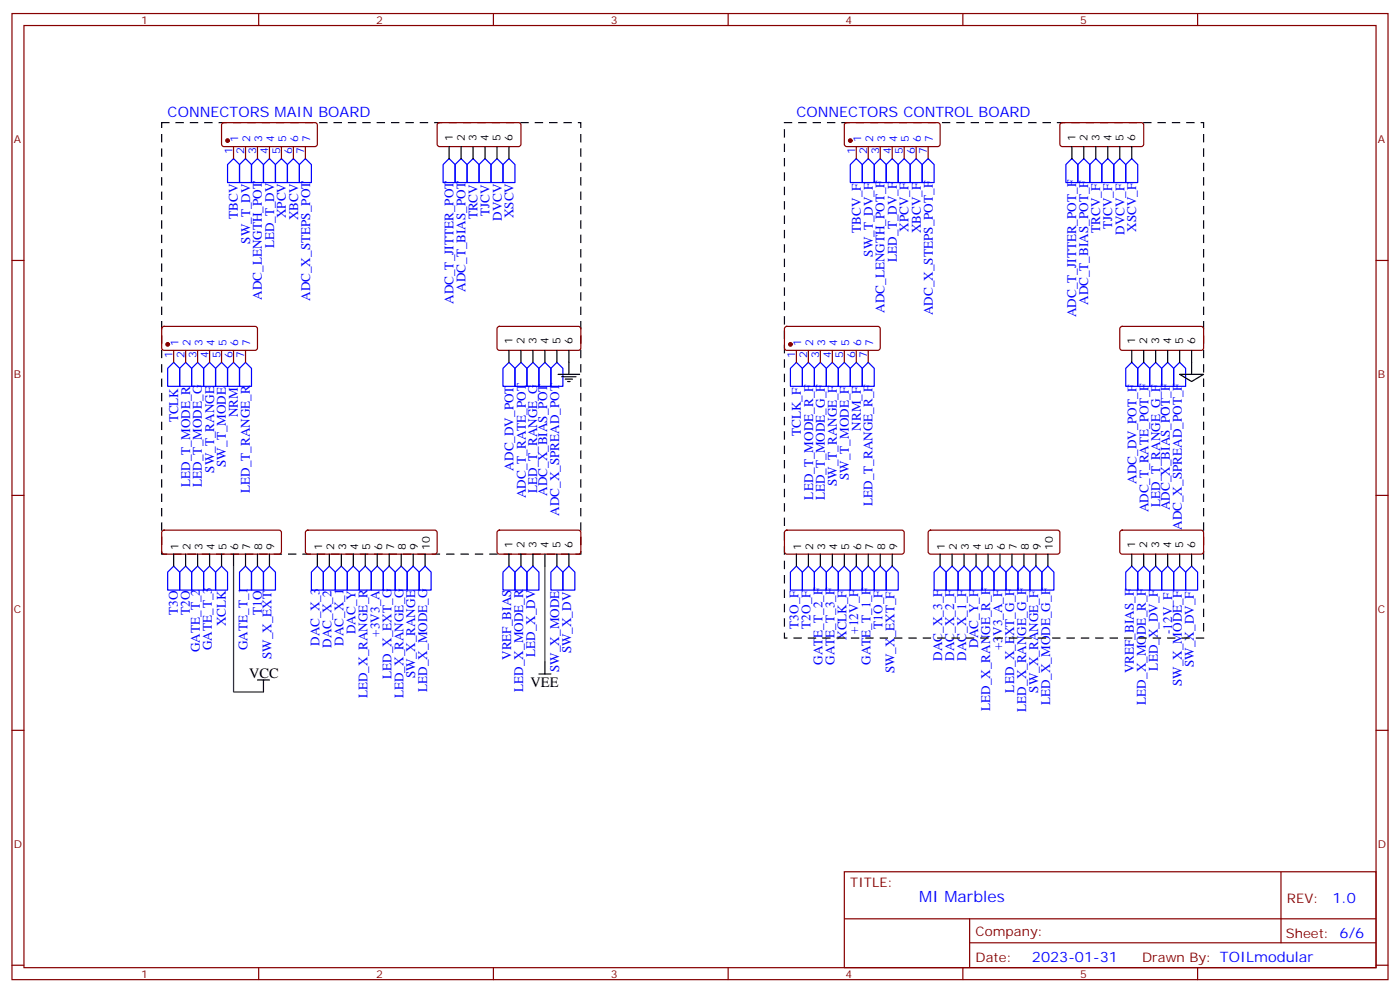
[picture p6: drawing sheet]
<svg xmlns="http://www.w3.org/2000/svg" width="412mm" height="292mm" viewBox="0 0 412 292" stroke-linecap="round" stroke-linejoin="round" font-family="sans-serif">
<g fill="none" stroke="#870000" stroke-width=".35">
<path d="M3.5 4h405.4v284.3h-405.4zM7.1 7.5h398.2v277.3h-398.2zM76.2 4v3.5M145.3 4v3.5M214.5 4v3.5M283.6 4v3.5M352.8 4v3.5M65.5 36.3l.5-.2h27.1l.4 .7v5.6l-.2 .5-.5 .2h-26.8l-.5-.2-.2-.5v-5.6zM129 36.3l.5-.2h23.5l.5 .7-.1 5.9-.6 .4h-23.6l-.4-.7v-5.6zM248.9 36.3l.5-.2h27.1l.4 .7v5.6l-.2 .5-.5 .2h-26.8l-.5-.2-.2-.5v-5.6zM312.4 36.3l.5-.2h23.6l.4 .7-.1 5.9-.6 .4h-23.6l-.4-.7v-5.6zM68.8 43.1v3.6"/>
<path d="M72.3 43.1v3.6M75.8 43.1v3.6M79.4 43.1v3.6M82.9 43.1v3.6M86.4 43.1v3.6M90 43.1v3.6M252.2 43.1v3.6M255.8 43.1v3.6M259.3 43.1v3.6M262.8 43.1v3.6M266.3 43.1v3.6M269.9 43.1v3.6"/>
<path d="M273.4 43.1v3.6M3.5 76.7h3.6M405.3 76.7h3.6M47.9 96.3l.4-.2h27.1l.4 .7v5.6l-.2 .5-.5 .2h-26.8l-.5-.2-.2-.5v-5.6zM146.6 96.3l.5-.2h23.6l.4 .7-.1 5.9-.6 .4h-23.6l-.4-.7v-5.6zM231.3 96.3l.5-.2h27.1l.4 .7v5.6l-.2 .5-.5 .2h-26.8l-.5-.2-.2-.5v-5.6zM330.1 96.3l.5-.2h23.5l.4 .7v5.9l-.7 .4h-23.5l-.5-.7v-5.6zM51.2 103.1v3.5M54.7 103.1v3.5M58.2 103.1v3.5M61.7 103.1v3.5M65.3 103.1v3.5"/>
<path d="M68.8 103.1v3.5M72.3 103.1v3.5M234.6 103.1v3.5M238.1 103.1v3.5M241.7 103.1v3.5M245.2 103.1v3.5M248.7 103.1v3.5M252.2 103.1v3.5M255.8 103.1v3.5M3.5 145.8h3.6M47.9 156.2l.4-.2h33.9l.5 .2 .2 .5v5.7l-.2 .5-.5 .2h-33.9l-.5-.2-.2-.5v-5.7zM90.2 156.2l.5-.2h37.4l.5 .2 .2 .5v5.7l-.3 .5-.4 .2h-37.4l-.5-.2-.2-.5v-5.7z"/>
<path d="M146.6 156.2l.5-.2 23.6 .1 .4 .6-.1 6-.6 .4-23.6-.1-.4-.6v-5.7zM231.3 156.2l.5-.2h33.8l.5 .2 .2 .5v5.7l-.2 .5-.5 .2h-33.8l-.5-.2-.2-.5v-5.7zM273.6 156.2l.5-.2h37.4l.5 .2 .2 .5v5.7l-.2 .5-.5 .2h-37.4l-.5-.2-.2-.5v-5.7zM330.1 156.2l.5-.2 23.5 .1 .4 .6v6l-.7 .4-23.5-.1-.5-.6v-5.7zM405.3 145.8h3.6M3.5 214.9h3.6M405.3 214.9h3.6M248.7 256.6h156.6v28.2h-156.6zM377.3 256.6v20.9M248.7 270.4h156.5M285.6 277.5h119.6M285.6 270.4v14.1"/>
<path d="M3.5 284.1h3.6M76.2 284.8v3.5M145.3 284.8v3.5M214.5 284.8v3.5M283.6 284.8v3.5M352.8 284.8v3.5M405.3 284.1h3.6"/>
</g>
<g fill="none" stroke="#00f" stroke-width=".35">
<path d="M68.8 46.7l1.8 1.7v5.3h-3.6v-5.3zM70.6 48.4l1.7-1.7 1.8 1.7v5.3h-3.5zM75.8 46.7l1.8 1.7v5.3h-3.5v-5.3zM79.4 46.7l1.7 1.7v5.3h-3.5v-5.3zM82.9 46.7l1.8 1.7v5.3h-3.6v-5.3zM86.4 46.7l1.8 1.7v5.3h-3.5v-5.3zM90 46.7l1.7 1.7v5.3h-3.5v-5.3zM132.3 46.7l1.8 1.7v5.3h-3.6v-5.3zM135.8 46.7l1.8 1.7v5.3h-3.5v-5.3zM139.3 46.7l1.8 1.7v5.3h-3.5v-5.3zM141.1 48.4l1.8-1.7 1.7 1.7v5.3h-3.5zM146.4 46.7l1.8 1.7v5.3h-3.6v-5.3z"/>
<path d="M149.9 46.7l1.8 1.7v5.3h-3.5v-5.3zM252.2 46.7l1.8 1.7v5.3h-3.5v-5.3zM255.8 46.7l1.7 1.7v5.3h-3.5v-5.3zM259.3 46.7l1.8 1.7v5.3h-3.6v-5.3zM262.8 46.7l1.8 1.7v5.3h-3.5v-5.3zM266.3 46.7l1.8 1.7v5.3h-3.5v-5.3zM269.9 46.7l1.7 1.7v5.3h-3.5v-5.3zM271.6 48.4l1.8-1.7 1.8 1.7v5.3h-3.6zM315.7 46.7l1.8 1.7v5.3h-3.5v-5.3zM317.5 48.4l1.8-1.7 1.7 1.7v5.3h-3.5zM322.8 46.7l1.8 1.7v5.3h-3.6v-5.3zM326.3 46.7l1.8 1.7v5.3h-3.5v-5.3z"/>
<path d="M329.8 46.7l1.8 1.7v5.3h-3.5v-5.3zM333.4 46.7l1.7 1.7v5.3h-3.5v-5.3zM51.2 106.6l1.7 1.8v5.3h-3.5v-5.3zM54.7 106.6l1.7 1.8v5.3h-3.5v-5.3zM58.2 106.6l1.8 1.8v5.3h-3.6v-5.3zM60 108.4l1.7-1.8 1.8 1.8v5.3h-3.5zM65.3 106.6l1.7 1.8v5.3h-3.5v-5.3zM68.8 106.6l1.8 1.8v5.3h-3.6v-5.3zM70.6 108.4l1.7-1.8 1.8 1.8v5.3h-3.5zM149.9 106.6l1.8 1.8v5.3h-3.5v-5.3zM153.5 106.6l1.7 1.8v5.3h-3.5v-5.3zM157 106.6l1.7 1.8v5.3h-3.5v-5.3z"/>
<path d="M160.5 106.6l1.8 1.8v5.3h-3.6v-5.3zM164 106.6l1.8 1.8v5.3h-3.5v-5.3zM234.6 106.6l1.8 1.8v5.3h-3.6v-5.3zM238.1 106.6l1.8 1.8v5.3h-3.5v-5.3zM241.7 106.6l1.7 1.8v5.3h-3.5v-5.3zM245.2 106.6l1.7 1.8v5.3h-3.5v-5.3zM248.7 106.6l1.8 1.8v5.3h-3.6v-5.3zM252.2 106.6l1.8 1.8v5.3h-3.5v-5.3zM255.8 106.6l1.7 1.8v5.3h-3.5v-5.3zM333.4 106.6l1.7 1.8v5.3h-3.5v-5.3zM336.9 106.6l1.8 1.8v5.3h-3.6v-5.3zM338.7 108.4l1.7-1.8 1.8 1.8v5.3h-3.5z"/>
<path d="M344 106.6l1.7 1.8v5.3h-3.5v-5.3zM345.7 108.4l1.8-1.8 1.7 1.8v5.3h-3.5zM51.2 166.6l1.7 1.8v5.3h-3.5v-5.3zM54.7 166.6l1.7 1.8v5.3h-3.5v-5.3zM58.2 166.6l1.8 1.8v5.3h-3.6v-5.3zM60 168.4l1.7-1.8 1.8 1.8v5.3h-3.5zM65.3 166.6l1.7 1.8v5.3h-3.5v-5.3zM70.6 168.4l1.7-1.8 1.8 1.8v5.3h-3.5zM75.8 166.6l1.8 1.8v5.3h-3.5v-5.3zM79.4 166.6l1.7 1.8v5.3h-3.5v-5.3zM93.5 166.6l1.7 1.8v5.3h-3.5v-5.3zM95.2 168.4l1.8-1.8 1.8 1.8v5.3h-3.6z"/>
<path d="M100.5 166.6l1.8 1.8v5.3h-3.5v-5.3zM104.1 166.6l1.7 1.8v5.3h-3.5v-5.3zM107.6 166.6l1.8 1.8v5.3h-3.6v-5.3zM111.1 166.6l1.8 1.8v5.3h-3.5v-5.3zM114.7 166.6l1.7 1.8v5.3h-3.5v-5.3zM118.2 166.6l1.7 1.8v5.3h-3.5v-5.3zM121.7 166.6l1.8 1.8v5.3h-3.6v-5.3zM125.2 166.6l1.8 1.8v5.3h-3.5v-5.3zM149.9 166.6l1.8 1.8v5.3h-3.5v-5.3zM153.5 166.6l1.7 1.8v5.3h-3.5v-5.3zM157 166.6l1.7 1.8v5.3h-3.5v-5.3zM164 166.6l1.8 1.8v5.3h-3.5v-5.3z"/>
<path d="M167.6 166.6l1.7 1.8v5.3h-3.5v-5.3zM234.6 166.6l1.8 1.8v5.3h-3.6v-5.3zM238.1 166.6l1.8 1.8v5.3h-3.5v-5.3zM241.7 166.6l1.7 1.8v5.3h-3.5v-5.3zM245.2 166.6l1.7 1.8v5.3h-3.5v-5.3zM248.7 166.6l1.8 1.8v5.3h-3.6v-5.3zM252.2 166.6l1.8 1.8v5.3h-3.5v-5.3zM255.8 166.6l1.7 1.8v5.3h-3.5v-5.3zM259.3 166.6l1.8 1.8v5.3h-3.6v-5.3zM262.8 166.6l1.8 1.8v5.3h-3.5v-5.3zM276.9 166.6l1.8 1.8v5.3h-3.5v-5.3zM278.7 168.4l1.8-1.8 1.7 1.8v5.3h-3.5z"/>
<path d="M284 166.6l1.8 1.8v5.3h-3.6v-5.3zM287.5 166.6l1.8 1.8v5.3h-3.5v-5.3zM291 166.6l1.8 1.8v5.3h-3.5v-5.3zM294.6 166.6l1.7 1.8v5.3h-3.5v-5.3zM298.1 166.6l1.8 1.8v5.3h-3.6v-5.3zM301.6 166.6l1.8 1.8v5.3h-3.5v-5.3zM303.4 168.4l1.8-1.8 1.7 1.8v5.3h-3.5zM308.7 166.6l1.7 1.8v5.3h-3.5v-5.3zM333.4 166.6l1.7 1.8v5.3h-3.5v-5.3zM335.1 168.4l1.8-1.8 1.8 1.8v5.3h-3.6zM340.4 166.6l1.8 1.8v5.3h-3.5v-5.3zM342.2 168.4l1.8-1.8 1.7 1.8v5.3h-3.5z"/>
<path d="M347.5 166.6l1.7 1.8v5.3h-3.5v-5.3zM349.2 168.4l1.8-1.8 1.8 1.8v5.3h-3.6z"/>
</g>
<path d="M47.6 36.1h123.5v127h-123.5zM231.1 36.1h123.4v151.7h-123.4z" fill="none" stroke="#000" stroke-width=".35" stroke-dasharray="2.1 2.1"/>
<g fill="#870000" stroke="#870000" stroke-width=".35">
<circle cx="67" cy="41.4" r=".53"/>
<circle cx="49.4" cy="101.4" r=".53"/>
<circle cx="250.5" cy="41.4" r=".53"/>
<circle cx="232.8" cy="101.4" r=".53"/>
</g>
<g fill="none" stroke="#000" stroke-width=".35">
<path d="M132.3 43.1v3.6M135.8 43.1v3.6M139.3 43.1v3.6M142.9 43.1v3.6M146.4 43.1v3.6M149.9 43.1v3.6M315.7 43.1v3.6M319.3 43.1v3.6M322.8 43.1v3.6M326.3 43.1v3.6M329.8 43.1v3.6M333.4 43.1v3.6"/>
<path d="M149.9 103.1v3.5M153.5 103.1v3.5M157 103.1v3.5M160.5 103.1v3.5M164 103.1v3.5M164.4 110.2h6.3M165.5 110.9h4.2M166.5 111.6h2.1M167.2 112.3h.7M167.6 103.1v7.1M333.4 103.1v3.5M336.9 103.1v3.5"/>
<path d="M340.4 103.1v3.5M344 103.1v3.5M347.5 110.2h7l-3.5 2.1zM347.5 103.1v3.5M351 103.1v7.1M51.2 163.1v3.5M54.7 163.1v3.5M58.2 163.1v3.5M61.7 163.1v3.5M65.3 163.1v3.5M68.8 163.1v3.5M72.3 163.1v3.5"/>
<path d="M75.8 163.1v3.5M79.4 163.1v3.5M93.5 163.1v3.5M97 163.1v3.5M100.5 163.1v3.5M104.1 163.1v3.5M107.6 163.1v3.5M111.1 163.1v3.5M114.7 163.1v3.5M118.2 163.1v3.5M121.7 163.1v3.5M125.2 163.1v3.5"/>
<path d="M149.9 163.1v3.5M153.5 163.1v3.5M157 163.1v3.5M160.5 163.1v3.5M164 163.1v3.5M167.6 163.1v3.5M234.6 163.1v3.5M238.1 163.1v3.5M241.7 163.1v3.5M245.2 163.1v3.5M248.7 163.1v3.5M252.2 163.1v3.5"/>
<path d="M255.8 163.1v3.5M259.3 163.1v3.5M262.8 163.1v3.5M276.9 163.1v3.5M280.5 163.1v3.5M284 163.1v3.5M287.5 163.1v3.5M291 163.1v3.5M294.6 163.1v3.5M298.1 163.1v3.5M301.6 163.1v3.5M305.2 163.1v3.5"/>
<path d="M308.7 163.1v3.5M333.4 163.1v3.5M336.9 163.1v3.5M340.4 163.1v3.5M344 163.1v3.5M347.5 163.1v3.5M351 163.1v3.5M158.7 198.4h3.6M160.5 194.8v3.6M75.8 200.1h3.6M77.6 200.1v3.6"/>
</g>
<path d="M68.8 166.6v37.1h8.8M160.5 166.6v28.2" fill="none" stroke="#008700" stroke-width=".35"/>
<text font-size="4.6" fill="#00f" x="270.8" y="265.6">MI Marbles</text>
<g font-size="4.2" fill="#00f">
<text x="49.4" y="34.3">CONNECTORS MAIN BOARD</text>
<text x="234.6" y="34.3">CONNECTORS CONTROL BOARD</text>
<text x="392.5" y="265.8">1.0</text>
<text x="304" y="283.2">2023-01-31</text>
</g>
<g font-size="4.2">
<text x="73.4" y="199.4">VCC</text>
<text x="156.3" y="202.2">VEE</text>
</g>
<g font-size="3.9" fill="#00f">
<text x="70.1" y="64.5" transform="rotate(-90 70.1 64.5)">TBCV</text>
<text x="84.2" y="64.3" transform="rotate(-90 84.2 64.3)">XPCV</text>
<text x="87.8" y="64.8" transform="rotate(-90 87.8 64.8)">XBCV</text>
<text x="140.6" y="64.6" transform="rotate(-90 140.6 64.6)">TRCV</text>
<text x="144.2" y="63.5" transform="rotate(-90 144.2 63.5)">TJCV</text>
<text x="147.8" y="65" transform="rotate(-90 147.8 65)">DVCV</text>
<text x="151.2" y="64.3" transform="rotate(-90 151.2 64.3)">XSCV</text>
<text x="73.7" y="71.7" transform="rotate(-90 73.7 71.7)">SW_T_DV</text>
<text x="253.5" y="68.4" transform="rotate(-90 253.5 68.4)">TBCV_F</text>
<text x="267.6" y="68.2" transform="rotate(-90 267.6 68.2)">XPCV_F</text>
<text x="271.2" y="68.7" transform="rotate(-90 271.2 68.7)">XBCV_F</text>
<text x="324.1" y="68.5" transform="rotate(-90 324.1 68.5)">TRCV_F</text>
<text x="327.6" y="67.5" transform="rotate(-90 327.6 67.5)">TJCV_F</text>
<text x="331.2" y="69.1" transform="rotate(-90 331.2 69.1)">DVCV_F</text>
<text x="334.7" y="68.2" transform="rotate(-90 334.7 68.2)">XSCV_F</text>
<text x="80.7" y="73.1" transform="rotate(-90 80.7 73.1)">LED_T_DV</text>
<text x="257.1" y="75.6" transform="rotate(-90 257.1 75.6)">SW_T_DV_F</text>
<text x="264.2" y="77" transform="rotate(-90 264.2 77)">LED_T_DV_F</text>
<text x="77.1" y="88.2" transform="rotate(-90 77.1 88.2)">ADC_LENGTH_POT</text>
<text x="91.4" y="88.6" transform="rotate(-90 91.4 88.6)">ADC_X_STEPS_POT</text>
<text x="133.6" y="89.5" transform="rotate(-90 133.6 89.5)">ADC_T_JITTER_POT</text>
<text x="137.1" y="85.9" transform="rotate(-90 137.1 85.9)">ADC_T_BIAS_POT</text>
<text x="320.6" y="89.8" transform="rotate(-90 320.6 89.8)">ADC_T_BIAS_POT_F</text>
<text x="260.6" y="92.1" transform="rotate(-90 260.6 92.1)">ADC_LENGTH_POT_F</text>
<text x="274.8" y="92.7" transform="rotate(-90 274.8 92.7)">ADC_X_STEPS_POT_F</text>
<text x="317" y="93.3" transform="rotate(-90 317 93.3)">ADC_T_JITTER_POT_F</text>
<text x="52.4" y="124.3" transform="rotate(-90 52.4 124.3)">TCLK</text>
<text x="70.1" y="122.8" transform="rotate(-90 70.1 122.8)">NRM</text>
<text x="235.9" y="128.3" transform="rotate(-90 235.9 128.3)">TCLK_F</text>
<text x="253.5" y="126.7" transform="rotate(-90 253.5 126.7)">NRM_F</text>
<text x="66.6" y="137.4" transform="rotate(-90 66.6 137.4)">SW_T_MODE</text>
<text x="56" y="143.3" transform="rotate(-90 56 143.3)">LED_T_MODE_R</text>
<text x="59.5" y="143.3" transform="rotate(-90 59.5 143.3)">LED_T_MODE_G</text>
<text x="63.1" y="139.1" transform="rotate(-90 63.1 139.1)">SW_T_RANGE</text>
<text x="151.3" y="138.5" transform="rotate(-90 151.3 138.5)">ADC_DV_POT</text>
<text x="246.5" y="143.1" transform="rotate(-90 246.5 143.1)">SW_T_RANGE_F</text>
<text x="250" y="141.3" transform="rotate(-90 250 141.3)">SW_T_MODE_F</text>
<text x="334.7" y="142.4" transform="rotate(-90 334.7 142.4)">ADC_DV_POT_F</text>
<text x="73.6" y="145.1" transform="rotate(-90 73.6 145.1)">LED_T_RANGE_R</text>
<text x="154.9" y="146.7" transform="rotate(-90 154.9 146.7)">ADC_T_RATE_POT</text>
<text x="158.3" y="145.1" transform="rotate(-90 158.3 145.1)">LED_T_RANGE_G</text>
<text x="161.1" y="146" transform="rotate(-90 161.1 146)">ADC_X_BIAS_POT</text>
<text x="239.5" y="147" transform="rotate(-90 239.5 147)">LED_T_MODE_R_F</text>
<text x="242.9" y="147.2" transform="rotate(-90 242.9 147.2)">LED_T_MODE_G_F</text>
<text x="257.1" y="148.9" transform="rotate(-90 257.1 148.9)">LED_T_RANGE_R_F</text>
<text x="341.7" y="149.1" transform="rotate(-90 341.7 149.1)">LED_T_RANGE_G_F</text>
<text x="164.7" y="151.8" transform="rotate(-90 164.7 151.8)">ADC_X_SPREAD_POT</text>
<text x="338.3" y="150.8" transform="rotate(-90 338.3 150.8)">ADC_T_RATE_POT_F</text>
<text x="344.6" y="150.1" transform="rotate(-90 344.6 150.1)">ADC_X_BIAS_POT_F</text>
<text x="348.1" y="156" transform="rotate(-90 348.1 156)">ADC_X_SPREAD_POT_F</text>
<text x="52.4" y="181" transform="rotate(-90 52.4 181)">T3O</text>
<text x="55.9" y="181" transform="rotate(-90 55.9 181)">T2O</text>
<text x="66.5" y="184.4" transform="rotate(-90 66.5 184.4)">XCLK</text>
<text x="77.1" y="181" transform="rotate(-90 77.1 181)">T1O</text>
<text x="235.2" y="185" transform="rotate(-90 235.2 185)">T3O_F</text>
<text x="238.8" y="185" transform="rotate(-90 238.8 185)">T2O_F</text>
<text x="259.9" y="185" transform="rotate(-90 259.9 185)">T1O_F</text>
<text x="58.8" y="191.9" transform="rotate(-90 58.8 191.9)">GATE_T_2</text>
<text x="62.4" y="191.3" transform="rotate(-90 62.4 191.3)">GATE_T_3</text>
<text x="73" y="191.3" transform="rotate(-90 73 191.3)">GATE_T_1</text>
<text x="94.1" y="190.1" transform="rotate(-90 94.1 190.1)">DAC_X_3</text>
<text x="97.6" y="190.7" transform="rotate(-90 97.6 190.7)">DAC_X_2</text>
<text x="101.2" y="190.1" transform="rotate(-90 101.2 190.1)">DAC_X_1</text>
<text x="104.7" y="186.7" transform="rotate(-90 104.7 186.7)">DAC_Y</text>
<text x="111.8" y="187.3" transform="rotate(-90 111.8 187.3)">+3V3_A</text>
<text x="249.3" y="188.4" transform="rotate(-90 249.3 188.4)">XCLK_F</text>
<text x="252.8" y="186.5" transform="rotate(-90 252.8 186.5)">+12V_F</text>
<text x="288.1" y="190.7" transform="rotate(-90 288.1 190.7)">DAC_Y_F</text>
<text x="295.2" y="191.3" transform="rotate(-90 295.2 191.3)">+3V3_A_F</text>
<text x="345.2" y="186.6" transform="rotate(-90 345.2 186.6)">-12V_F</text>
<text x="80" y="194" transform="rotate(-90 80 194)">SW_X_EXT</text>
<text x="150.6" y="194.2" transform="rotate(-90 150.6 194.2)">VREF_BIAS</text>
<text x="157.6" y="193.4" transform="rotate(-90 157.6 193.4)">LED_X_DV</text>
<text x="164.7" y="197.8" transform="rotate(-90 164.7 197.8)">SW_X_MODE</text>
<text x="168.2" y="192.3" transform="rotate(-90 168.2 192.3)">SW_X_DV</text>
<text x="242.3" y="195.7" transform="rotate(-90 242.3 195.7)">GATE_T_2_F</text>
<text x="245.8" y="195.7" transform="rotate(-90 245.8 195.7)">GATE_T_3_F</text>
<text x="256.4" y="195.7" transform="rotate(-90 256.4 195.7)">GATE_T_1_F</text>
<text x="277.6" y="194.4" transform="rotate(-90 277.6 194.4)">DAC_X_3_F</text>
<text x="281.1" y="194.4" transform="rotate(-90 281.1 194.4)">DAC_X_2_F</text>
<text x="284.6" y="194.4" transform="rotate(-90 284.6 194.4)">DAC_X_1_F</text>
<text x="341.1" y="197.3" transform="rotate(-90 341.1 197.3)">LED_X_DV_F</text>
<text x="351.6" y="196.3" transform="rotate(-90 351.6 196.3)">SW_X_DV_F</text>
<text x="115.3" y="199.8" transform="rotate(-90 115.3 199.8)">LED_X_EXT_G</text>
<text x="122.3" y="199.6" transform="rotate(-90 122.3 199.6)">SW_X_RANGE</text>
<text x="125.9" y="203.6" transform="rotate(-90 125.9 203.6)">LED_X_MODE_G</text>
<text x="154.1" y="203.6" transform="rotate(-90 154.1 203.6)">LED_X_MODE_R</text>
<text x="263.5" y="198.2" transform="rotate(-90 263.5 198.2)">SW_X_EXT_F</text>
<text x="298.7" y="203.8" transform="rotate(-90 298.7 203.8)">LED_X_EXT_G_F</text>
<text x="305.8" y="203.8" transform="rotate(-90 305.8 203.8)">SW_X_RANGE_F</text>
<text x="334" y="198.2" transform="rotate(-90 334 198.2)">VREF_BIAS_F</text>
<text x="348.1" y="201.9" transform="rotate(-90 348.1 201.9)">SW_X_MODE_F</text>
<text x="108.2" y="205.5" transform="rotate(-90 108.2 205.5)">LED_X_RANGE_R</text>
<text x="118.8" y="205.5" transform="rotate(-90 118.8 205.5)">LED_X_RANGE_G</text>
<text x="291.7" y="209.3" transform="rotate(-90 291.7 209.3)">LED_X_RANGE_R_F</text>
<text x="302.3" y="209.5" transform="rotate(-90 302.3 209.5)">LED_X_RANGE_G_F</text>
<text x="309.3" y="207.6" transform="rotate(-90 309.3 207.6)">LED_X_MODE_G_F</text>
<text x="337.5" y="207.4" transform="rotate(-90 337.5 207.4)">LED_X_MODE_R_F</text>
</g>
<g font-size="3.9" fill="#800">
<text x="250.5" y="261.2">TITLE:</text>
<text x="379.1" y="265.8">REV:</text>
<text x="287.4" y="275.4">Company:</text>
<text x="378.7" y="276">Sheet: 6/6</text>
<text x="287.4" y="283">Date:</text>
<text x="336.4" y="283.1">Drawn By: TOILmodular</text>
</g>
<g font-size="3.2" fill="#800">
<text x="41.6" y="7">1</text>
<text x="110.8" y="7">2</text>
<text x="179.9" y="7">3</text>
<text x="249.1" y="7">4</text>
<text x="318.2" y="7">5</text>
<text x="4.1" y="42.1">A</text>
<text x="405.9" y="42.1">A</text>
<text x="4.1" y="111.2">B</text>
<text x="405.9" y="111.2">B</text>
<text x="4.1" y="180.4">C</text>
<text x="405.9" y="180.4">C</text>
<text x="4.1" y="249.5">D</text>
<text x="405.9" y="249.5">D</text>
<text x="41.6" y="287.8">1</text>
<text x="110.8" y="287.8">2</text>
<text x="179.9" y="287.8">3</text>
<text x="249.1" y="287.8">4</text>
<text x="318.2" y="287.8">5</text>
</g>
<g font-size="3.2" fill="#00f">
<text x="70.2" y="41.8" transform="rotate(-90 70.2 41.8)">1</text>
<text x="73.7" y="41.8" transform="rotate(-90 73.7 41.8)">2</text>
<text x="77.3" y="41.8" transform="rotate(-90 77.3 41.8)">3</text>
<text x="80.8" y="41.8" transform="rotate(-90 80.8 41.8)">4</text>
<text x="84.3" y="41.8" transform="rotate(-90 84.3 41.8)">5</text>
<text x="87.8" y="41.8" transform="rotate(-90 87.8 41.8)">6</text>
<text x="91.4" y="41.8" transform="rotate(-90 91.4 41.8)">7</text>
<text x="253.6" y="41.8" transform="rotate(-90 253.6 41.8)">1</text>
<text x="257.2" y="41.8" transform="rotate(-90 257.2 41.8)">2</text>
<text x="260.7" y="41.8" transform="rotate(-90 260.7 41.8)">3</text>
<text x="264.2" y="41.8" transform="rotate(-90 264.2 41.8)">4</text>
<text x="267.8" y="41.8" transform="rotate(-90 267.8 41.8)">5</text>
<text x="271.3" y="41.8" transform="rotate(-90 271.3 41.8)">6</text>
<text x="274.8" y="41.8" transform="rotate(-90 274.8 41.8)">7</text>
<text x="68.4" y="45.3" transform="rotate(-90 68.4 45.3)">1</text>
<text x="72" y="45.3" transform="rotate(-90 72 45.3)">2</text>
<text x="75.5" y="45.3" transform="rotate(-90 75.5 45.3)">3</text>
<text x="79" y="45.3" transform="rotate(-90 79 45.3)">4</text>
<text x="82.5" y="45.3" transform="rotate(-90 82.5 45.3)">5</text>
<text x="86.1" y="45.3" transform="rotate(-90 86.1 45.3)">6</text>
<text x="89.6" y="45.3" transform="rotate(-90 89.6 45.3)">7</text>
<text x="251.9" y="45.3" transform="rotate(-90 251.9 45.3)">1</text>
<text x="255.4" y="45.3" transform="rotate(-90 255.4 45.3)">2</text>
<text x="258.9" y="45.3" transform="rotate(-90 258.9 45.3)">3</text>
<text x="262.5" y="45.3" transform="rotate(-90 262.5 45.3)">4</text>
<text x="266" y="45.3" transform="rotate(-90 266 45.3)">5</text>
<text x="269.5" y="45.3" transform="rotate(-90 269.5 45.3)">6</text>
<text x="273" y="45.3" transform="rotate(-90 273 45.3)">7</text>
<text x="52.6" y="101.8" transform="rotate(-90 52.6 101.8)">1</text>
<text x="56.1" y="101.8" transform="rotate(-90 56.1 101.8)">2</text>
<text x="59.6" y="101.8" transform="rotate(-90 59.6 101.8)">3</text>
<text x="63.1" y="101.8" transform="rotate(-90 63.1 101.8)">4</text>
<text x="66.7" y="101.8" transform="rotate(-90 66.7 101.8)">5</text>
<text x="70.2" y="101.8" transform="rotate(-90 70.2 101.8)">6</text>
<text x="73.7" y="101.8" transform="rotate(-90 73.7 101.8)">7</text>
<text x="236" y="101.8" transform="rotate(-90 236 101.8)">1</text>
<text x="239.5" y="101.8" transform="rotate(-90 239.5 101.8)">2</text>
<text x="243.1" y="101.8" transform="rotate(-90 243.1 101.8)">3</text>
<text x="246.6" y="101.8" transform="rotate(-90 246.6 101.8)">4</text>
<text x="250.1" y="101.8" transform="rotate(-90 250.1 101.8)">5</text>
<text x="253.6" y="101.8" transform="rotate(-90 253.6 101.8)">6</text>
<text x="257.2" y="101.8" transform="rotate(-90 257.2 101.8)">7</text>
<text x="50.8" y="105.3" transform="rotate(-90 50.8 105.3)">1</text>
<text x="54.3" y="105.3" transform="rotate(-90 54.3 105.3)">2</text>
<text x="57.9" y="105.3" transform="rotate(-90 57.9 105.3)">3</text>
<text x="61.4" y="105.3" transform="rotate(-90 61.4 105.3)">4</text>
<text x="64.9" y="105.3" transform="rotate(-90 64.9 105.3)">5</text>
<text x="68.4" y="105.3" transform="rotate(-90 68.4 105.3)">6</text>
<text x="72" y="105.3" transform="rotate(-90 72 105.3)">7</text>
<text x="234.2" y="105.3" transform="rotate(-90 234.2 105.3)">1</text>
<text x="237.8" y="105.3" transform="rotate(-90 237.8 105.3)">2</text>
<text x="241.3" y="105.3" transform="rotate(-90 241.3 105.3)">3</text>
<text x="244.8" y="105.3" transform="rotate(-90 244.8 105.3)">4</text>
<text x="248.4" y="105.3" transform="rotate(-90 248.4 105.3)">5</text>
<text x="251.9" y="105.3" transform="rotate(-90 251.9 105.3)">6</text>
<text x="255.4" y="105.3" transform="rotate(-90 255.4 105.3)">7</text>
</g>
<g font-size="3.2">
<text x="133.3" y="41.4" transform="rotate(-90 133.3 41.4)">1</text>
<text x="136.9" y="41.4" transform="rotate(-90 136.9 41.4)">2</text>
<text x="140.4" y="41.4" transform="rotate(-90 140.4 41.4)">3</text>
<text x="143.9" y="41.4" transform="rotate(-90 143.9 41.4)">4</text>
<text x="147.5" y="41.4" transform="rotate(-90 147.5 41.4)">5</text>
<text x="151" y="41.4" transform="rotate(-90 151 41.4)">6</text>
<text x="316.8" y="41.4" transform="rotate(-90 316.8 41.4)">1</text>
<text x="320.3" y="41.4" transform="rotate(-90 320.3 41.4)">2</text>
<text x="323.8" y="41.4" transform="rotate(-90 323.8 41.4)">3</text>
<text x="327.4" y="41.4" transform="rotate(-90 327.4 41.4)">4</text>
<text x="330.9" y="41.4" transform="rotate(-90 330.9 41.4)">5</text>
<text x="334.4" y="41.4" transform="rotate(-90 334.4 41.4)">6</text>
<text x="151" y="101.4" transform="rotate(-90 151 101.4)">1</text>
<text x="154.5" y="101.4" transform="rotate(-90 154.5 101.4)">2</text>
<text x="158" y="101.4" transform="rotate(-90 158 101.4)">3</text>
<text x="161.6" y="101.4" transform="rotate(-90 161.6 101.4)">4</text>
<text x="165.1" y="101.4" transform="rotate(-90 165.1 101.4)">5</text>
<text x="168.6" y="101.4" transform="rotate(-90 168.6 101.4)">6</text>
<text x="334.4" y="101.4" transform="rotate(-90 334.4 101.4)">1</text>
<text x="338" y="101.4" transform="rotate(-90 338 101.4)">2</text>
<text x="341.5" y="101.4" transform="rotate(-90 341.5 101.4)">3</text>
<text x="345" y="101.4" transform="rotate(-90 345 101.4)">4</text>
<text x="348.5" y="101.4" transform="rotate(-90 348.5 101.4)">5</text>
<text x="352.1" y="101.4" transform="rotate(-90 352.1 101.4)">6</text>
<text x="52.6" y="161.8" transform="rotate(-90 52.6 161.8)">1</text>
<text x="56.1" y="161.8" transform="rotate(-90 56.1 161.8)">2</text>
<text x="59.6" y="161.8" transform="rotate(-90 59.6 161.8)">3</text>
<text x="63.1" y="161.8" transform="rotate(-90 63.1 161.8)">4</text>
<text x="66.7" y="161.8" transform="rotate(-90 66.7 161.8)">5</text>
<text x="70.2" y="161.8" transform="rotate(-90 70.2 161.8)">6</text>
<text x="73.7" y="161.8" transform="rotate(-90 73.7 161.8)">7</text>
<text x="77.3" y="161.8" transform="rotate(-90 77.3 161.8)">8</text>
<text x="80.8" y="161.8" transform="rotate(-90 80.8 161.8)">9</text>
<text x="94.9" y="161.8" transform="rotate(-90 94.9 161.8)">1</text>
<text x="98.4" y="161.8" transform="rotate(-90 98.4 161.8)">2</text>
<text x="102" y="161.8" transform="rotate(-90 102 161.8)">3</text>
<text x="105.5" y="161.8" transform="rotate(-90 105.5 161.8)">4</text>
<text x="109" y="161.8" transform="rotate(-90 109 161.8)">5</text>
<text x="112.5" y="161.8" transform="rotate(-90 112.5 161.8)">6</text>
<text x="116.1" y="161.8" transform="rotate(-90 116.1 161.8)">7</text>
<text x="119.6" y="161.8" transform="rotate(-90 119.6 161.8)">8</text>
<text x="123.1" y="161.8" transform="rotate(-90 123.1 161.8)">9</text>
<text x="126.6" y="161.8" transform="rotate(-90 126.6 161.8)">10</text>
<text x="151" y="161.3" transform="rotate(-90 151 161.3)">1</text>
<text x="154.5" y="161.3" transform="rotate(-90 154.5 161.3)">2</text>
<text x="158" y="161.3" transform="rotate(-90 158 161.3)">3</text>
<text x="161.6" y="161.3" transform="rotate(-90 161.6 161.3)">4</text>
<text x="165.1" y="161.3" transform="rotate(-90 165.1 161.3)">5</text>
<text x="168.6" y="161.3" transform="rotate(-90 168.6 161.3)">6</text>
<text x="236" y="161.8" transform="rotate(-90 236 161.8)">1</text>
<text x="239.5" y="161.8" transform="rotate(-90 239.5 161.8)">2</text>
<text x="243.1" y="161.8" transform="rotate(-90 243.1 161.8)">3</text>
<text x="246.6" y="161.8" transform="rotate(-90 246.6 161.8)">4</text>
<text x="250.1" y="161.8" transform="rotate(-90 250.1 161.8)">5</text>
<text x="253.6" y="161.8" transform="rotate(-90 253.6 161.8)">6</text>
<text x="257.2" y="161.8" transform="rotate(-90 257.2 161.8)">7</text>
<text x="260.7" y="161.8" transform="rotate(-90 260.7 161.8)">8</text>
<text x="264.2" y="161.8" transform="rotate(-90 264.2 161.8)">9</text>
<text x="278.3" y="161.8" transform="rotate(-90 278.3 161.8)">1</text>
<text x="281.9" y="161.8" transform="rotate(-90 281.9 161.8)">2</text>
<text x="285.4" y="161.8" transform="rotate(-90 285.4 161.8)">3</text>
<text x="288.9" y="161.8" transform="rotate(-90 288.9 161.8)">4</text>
<text x="292.5" y="161.8" transform="rotate(-90 292.5 161.8)">5</text>
<text x="296" y="161.8" transform="rotate(-90 296 161.8)">6</text>
<text x="299.5" y="161.8" transform="rotate(-90 299.5 161.8)">7</text>
<text x="303" y="161.8" transform="rotate(-90 303 161.8)">8</text>
<text x="306.6" y="161.8" transform="rotate(-90 306.6 161.8)">9</text>
<text x="310.1" y="161.8" transform="rotate(-90 310.1 161.8)">10</text>
<text x="334.4" y="161.3" transform="rotate(-90 334.4 161.3)">1</text>
<text x="338" y="161.3" transform="rotate(-90 338 161.3)">2</text>
<text x="341.5" y="161.3" transform="rotate(-90 341.5 161.3)">3</text>
<text x="345" y="161.3" transform="rotate(-90 345 161.3)">4</text>
<text x="348.5" y="161.3" transform="rotate(-90 348.5 161.3)">5</text>
<text x="352.1" y="161.3" transform="rotate(-90 352.1 161.3)">6</text>
</g>
</svg>
